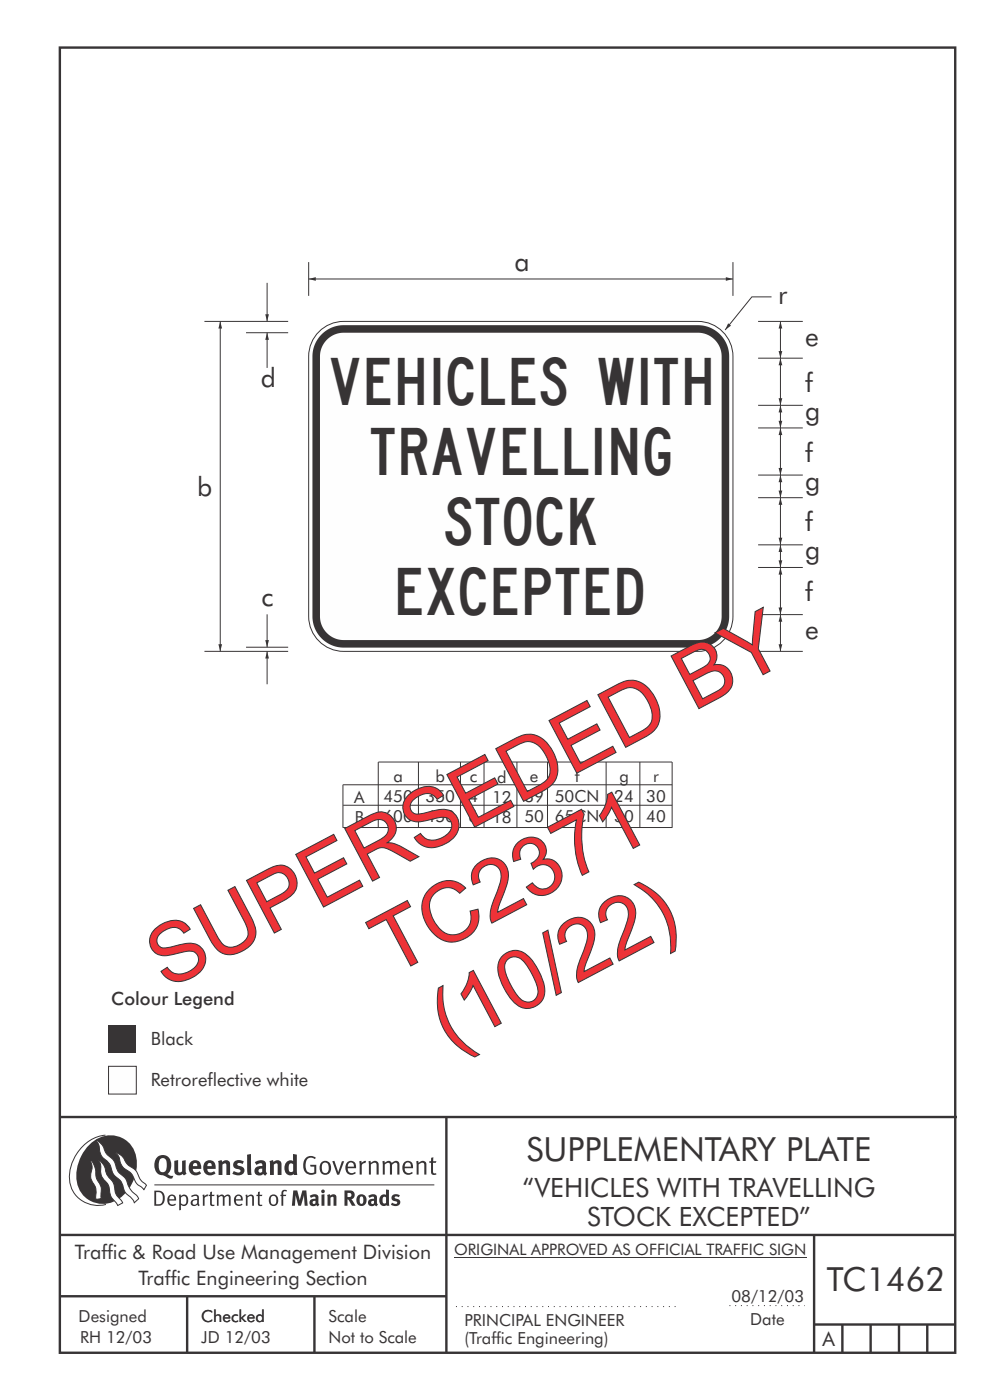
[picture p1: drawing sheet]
<svg xmlns="http://www.w3.org/2000/svg" width="210mm" height="297mm" viewBox="0 0 210 297" stroke-linecap="round" stroke-linejoin="round" font-family="sans-serif">
<g fill="#373435">
<path d="M64.9 245.6a1.61 1.61 0 0 1 2.1 0l-.2 .3a1.17 1.17 0 0 0-1.4-.2 1.17 1.17 0 0 0-.6 1.3 1.42 1.42 0 0 0 1.2 1.8l.7-.1v-1.2h-.8l-.1-.4h1.3v1.8a1.82 1.82 0 0 1-2.2 0 1.82 1.82 0 0 1-.6-2.1l.2-.7z" fill-rule="evenodd"/>
<path d="M68.2 246.5a1.77 1.77 0 0 0 .4 2.7 1.39 1.39 0 0 0 1.4-.5 1.39 1.39 0 0 0 .2-1.5 1.19 1.19 0 0 0-2-.7zM68.5 246.8a.83 .83 0 0 1 1 .1 .83 .83 0 0 1 .2 .9 .75 .75 0 0 1-.6 1.1 .75 .75 0 0 1-.8-.9v-.9z" fill-rule="evenodd"/>
<path d="M70.5 246.3h.4l.8 2.4 .8-2.4h.5l-1.1 2.9h-.4z" fill-rule="evenodd"/>
<path d="M73.6 246.7a1.74 1.74 0 0 0 .5 2.5l.9-.1 .5-.2-.2-.3a.89 .89 0 0 1-1.1 .2 .89 .89 0 0 1-.4-1h1.7a1.15 1.15 0 0 0-.4-1.4 1.15 1.15 0 0 0-1.5 .3zM74 246.8a.67 .67 0 0 1 .8-.1 .67 .67 0 0 1 .3 .8h-1.3z" fill-rule="evenodd"/>
<path d="M76.2 246.4l.4-.1 .1 .4 .5-.4h.5l-.2 .5a.61 .61 0 0 0-.8 .6v1.8h-.4z" fill-rule="evenodd"/>
<path d="M78.1 246.4l.5-.1 .1 .4a.89 .89 0 0 1 .9-.4 .89 .89 0 0 1 .7 .7v2.2h-.4v-2.2l-.1-.2-.3-.1-.8 .3v2.2h-.4z" fill-rule="evenodd"/>
<path d="M81.1 246.4l.4-.1 .1 .4a.83 .83 0 0 1 .8-.4 .83 .83 0 0 1 .7 .4 .86 .86 0 0 1 .9-.4 .86 .86 0 0 1 .7 .7v2.2h-.4l-.1-2.4a.5 .5 0 0 0-.8 .1l-.2 .2v2.1h-.5v-2.3l-.4-.2-.7 .3v2.2h-.4z" fill-rule="evenodd"/>
<path d="M85.7 246.7a1.74 1.74 0 0 0 .5 2.5l.9-.1 .5-.2-.2-.3a.89 .89 0 0 1-1.1 .2 .89 .89 0 0 1-.4-1h1.7a1.15 1.15 0 0 0-.5-1.4 1.15 1.15 0 0 0-1.4 .3zM86 246.8a.67 .67 0 0 1 .9-.1 .67 .67 0 0 1 .3 .8h-1.3z" fill-rule="evenodd"/>
<path d="M88.3 246.4l.4-.1 .1 .4a.89 .89 0 0 1 .9-.4 .89 .89 0 0 1 .7 .7v2.2h-.4v-2.2l-.1-.2-.3-.1-.8 .3v2.2h-.4z" fill-rule="evenodd"/>
<path d="M91.5 245.6l.4-.1v.8h.7l-.2 .4h-.5v2.1l.1 .1h.5l.1 .3a.71 .71 0 0 1-1.2-.6v-1.9h-.3v-.4h.3z" fill-rule="evenodd"/>
<path d="M37 246.3l.8-.2v2a.46 .46 0 0 0 .2 .6 .46 .46 0 0 0 .6-.2v-2.2l.8-.2v2.4l.2 .5-.6 .3-.2-.3a1.03 1.03 0 0 1-1.2 .3 1.03 1.03 0 0 1-.6-1.1z" fill-rule="evenodd"/>
<path d="M40.4 246.5a1.64 1.64 0 0 0 0 2.3 1.64 1.64 0 0 0 2.3 .1l-.4-.4a.78 .78 0 0 1-.9 .2 .78 .78 0 0 1-.5-.7h1.8a1.37 1.37 0 0 0-.6-1.7 1.37 1.37 0 0 0-1.7 .2zM41 246.9a.48 .48 0 0 1 .7-.1 .48 .48 0 0 1 .2 .6h-1z" fill-rule="evenodd"/>
<path d="M43.5 246.5a1.65 1.65 0 0 0-.2 2 1.65 1.65 0 0 0 1.9 .7l.5-.3-.3-.4a.78 .78 0 0 1-.9 .3 .78 .78 0 0 1-.5-.8h1.8a1.37 1.37 0 0 0-.6-1.7 1.37 1.37 0 0 0-1.7 .2zM44.1 246.9a.48 .48 0 0 1 .6-.1 .48 .48 0 0 1 .2 .6h-.9z" fill-rule="evenodd"/>
<path d="M46.3 246.3l.7-.2 .1 .4a.95 .95 0 0 1 1-.3 .95 .95 0 0 1 .7 .8v2.3h-.8v-2.3l-.3-.2-.5 .3v2.2h-.8z" fill-rule="evenodd"/>
<path d="M49.7 246.5a1.73 1.73 0 0 1 2-.1l-.2 .5-.6-.2a.42 .42 0 0 0-.6 .3l.2 .2a1.23 1.23 0 0 1 1.4 1.1 1.47 1.47 0 0 1-2.3 .9l-.3-.2 .3-.6 .7 .3a.47 .47 0 0 0 .7-.3 .87 .87 0 0 0-1-.5l-.4-.2-.1-.4z" fill-rule="evenodd"/>
<path d="M54.1 246.5l.3 .6 .3-.2a.62 .62 0 0 1 .9 .1v.4a1.21 1.21 0 0 0-1.3 .3 1.21 1.21 0 0 0-.2 1.3 1.19 1.19 0 0 0 1.7 0l.5 .4 .4-.5-.3-.3v-1.4a.96 .96 0 0 0-1.3-1.1zM55 248l.6-.1v.7a.43 .43 0 0 1-.6 .1 .43 .43 0 0 1 0-.7z" fill-rule="evenodd"/>
<path d="M57.2 246.3l.7-.2 .1 .4a.95 .95 0 0 1 1-.3 .95 .95 0 0 1 .7 .8v2.3h-.8v-2.3l-.3-.2-.5 .3v2.2h-.8z" fill-rule="evenodd"/>
<path d="M62.2 244.8v1.5a1.29 1.29 0 0 0-1.4 .2 1.29 1.29 0 0 0-.5 1.3 1.24 1.24 0 0 0 .5 1.3 1.24 1.24 0 0 0 1.5 0l.1 .2h.7l-.1-4.4zM61.5 246.9l.4-.1 .3 .2v1.5l-.3 .1a.48 .48 0 0 1-.6-.4 1.52 1.52 0 0 1 .2-1.3z" fill-rule="evenodd"/>
<path d="M52.4 245l.8-.2 .2 4.5h-.8l-.1-.2z" fill-rule="evenodd"/>
</g>
<path d="M22.4 240.8a9 9 0 0 0-7.4 10.9 6.2 6.2 0 0 0 7.5 3.8M32.7 251.4h59.4" fill="none" stroke="#373435" stroke-width=".21"/>
<path d="M19.1 242.7a5.7 5.7 0 0 1 6.5-1.4 5.7 5.7 0 0 1 3.4 5.7 8.6 8.6 0 0 1-6.2 8.3 5.7 5.7 0 0 1-6.5-7 9.9 9.9 0 0 1 2.8-5.6z" fill-rule="evenodd" fill="#373435"/>
<path d="M24.4 244.5a3.1 3.1 0 0 1 2.3 2.2l.8 .7a3.2 3.2 0 0 1 2 2.4l.4 .6 1.2 1.1-.6 .9-.2-.3a3.5 3.5 0 0 1-1.9-2.1 3.8 3.8 0 0 0-2.1-2.2 3.5 3.5 0 0 1-1-2.2zM20.4 241.9a3.4 3.4 0 0 1 1.9 2.4l.7 .9a3.3 3.3 0 0 1 1.7 2.6 4.4 4.4 0 0 0 1.7 2l.3 .3a6.1 6.1 0 0 0 2.5 3.7l.2 .5-.9 .9a6.1 6.1 0 0 0-1.9-2.3l-.4-.7a3.6 3.6 0 0 0-1.9-2.8l-.6-1a3.6 3.6 0 0 0-1.9-2.8 3.7 3.7 0 0 1-.8-2.4zM21 246.1a3.4 3.4 0 0 1 1.5 2.7l.6 1a3.8 3.8 0 0 1 1.4 3.1l.3 .7 1.2 1.6-1 .5-.5-.7a3.2 3.2 0 0 1-1.3-2.8 4.3 4.3 0 0 0-1.4-2.2 4.7 4.7 0 0 1-.5-3zM19.2 246.1a5.1 5.1 0 0 1 1.2 3.7l.3 .7a3.1 3.1 0 0 1 .7 2.9l.1 .9-1.1 .2-.1-.8a3.5 3.5 0 0 0-.9-3.3 3.6 3.6 0 0 1 .1-2.5z" fill-rule="evenodd" fill="#fefefe" stroke="#373435" stroke-width=".21"/>
<g fill="#373435">
<path d="M33.4 245.5a2.51 2.51 0 0 0 .4 3.7l.8 .1a2.78 2.78 0 0 0 2 .7l.2-.6h-.6l-.7-.3a2.56 2.56 0 0 0 0-3.8 1.83 1.83 0 0 0-2.1 .2zM34 245.8a.87 .87 0 0 1 1 .1 .87 .87 0 0 1 .4 .9v.4a1.17 1.17 0 0 1-.9 1.5l-.3-.1a2.38 2.38 0 0 1-.2-2.8z" fill-rule="evenodd"/>
<path d="M33.1 252.9v2.6a1.12 1.12 0 0 0 1.2-.3 1.12 1.12 0 0 0 .2-1.2l-.1-.5-.3-.5zM32.7 252.6h1.1a1.67 1.67 0 0 1 1.2 1.6 1.67 1.67 0 0 1-1.3 1.6h-1zM36.1 253.9l-.2 .5h1.1a.55 .55 0 0 0-.3-.6 .55 .55 0 0 0-.6 .1zM35.8 253.7a.95 .95 0 0 1 1.2-.1 .95 .95 0 0 1 .4 1.1h-1.5a.72 .72 0 0 0 .4 .8 .72 .72 0 0 0 .9-.2l.1 .3a1.15 1.15 0 0 1-1.5 0 1.15 1.15 0 0 1-.2-1.5zM38.4 254.1v1.1a.7 .7 0 0 0 .9 .2 .7 .7 0 0 0 .2-.9 .61 .61 0 0 0-.4-.7 .61 .61 0 0 0-.7 .3zM38 253.5l.3-.1 .1 .4a.95 .95 0 0 1 1.2-.2 .95 .95 0 0 1 .3 1.2 .92 .92 0 0 1-.5 .9 .92 .92 0 0 1-1-.1v1.1l-.4 .1zM40.9 254.8a.5 .5 0 0 0 .2 .8 .5 .5 0 0 0 .7-.4v-.6zM40.5 253.7a1 1 0 0 1 1.7 .3v1.4l.2 .2-.2 .3-.3-.4a.78 .78 0 0 1-1.4 0 .78 .78 0 0 1 .8-1.1h.5a.58 .58 0 0 0-.3-.7 .58 .58 0 0 0-.7 .2zM43 253.5l.3-.1 .1 .4 .3-.3 .5-.1-.2 .4a.52 .52 0 0 0-.6 .5v1.5h-.4zM44.6 252.9l.4-.1-.1 .7h.6l-.1 .2h-.5v1.5a.35 .35 0 0 0 .6 .3v.3a.57 .57 0 0 1-.6 .1 .57 .57 0 0 1-.3-.6v-1.6h-.3v-.2h.3zM45.9 253.5l.4-.1 .1 .4 .2-.2a.64 .64 0 0 1 1 .2 .7 .7 0 0 1 .8-.4 .7 .7 0 0 1 .5 .6v1.8h-.4v-1.7l-.2-.4-.7 .4v1.7h-.3v-1.7a.38 .38 0 0 0-.3-.4 .38 .38 0 0 0-.5 .2l-.1 .2v1.7h-.4zM50.2 253.9l-.2 .5h1.1a.55 .55 0 0 0-.2-.6 .55 .55 0 0 0-.7 .1zM49.9 253.7a.95 .95 0 0 1 1.2-.1 .95 .95 0 0 1 .4 1.1h-1.5a.72 .72 0 0 0 .4 .8 .72 .72 0 0 0 .9-.2l.1 .3a1.15 1.15 0 0 1-1.5 0 1.15 1.15 0 0 1-.2-1.5zM52.1 253.5l.3-.1 .1 .4a.72 .72 0 0 1 .8-.4 .72 .72 0 0 1 .6 .6v1.8h-.4v-1.6a.45 .45 0 0 0-.3-.5 .45 .45 0 0 0-.5 .2l-.2 .2v1.7h-.3zM54.7 252.9l.4-.1v.7h.6l-.1 .2h-.5v1.5a.35 .35 0 0 0 .5 .3v.3a.57 .57 0 0 1-.6 .1 .57 .57 0 0 1-.3-.6v-1.6h-.3v-.2h.3zM57.6 253.8l-.2 .8a.65 .65 0 0 0 .3 .8 .65 .65 0 0 0 .8-.2l.1-.1a.93 .93 0 0 0-.7-1.4zM57.3 253.7a1.12 1.12 0 0 1 1.4 0 1.12 1.12 0 0 1 .2 1.5 1.01 1.01 0 0 1-1.2 .6 1.01 1.01 0 0 1-.7-1.2zM59.9 252.6l.5-.2 .5 .1-.2 .3-.3-.1-.3 .2v.6h.6l-.1 .2h-.5v2.1h-.4v-2.1h-.2v-.2h.2zM62.2 252.5l-.3 3.3h.7l.1-2.3 .6 2.3h.5l.7-2.3 .1 2.3h.7l-.3-3.3h-.9l-.5 2.2-.5-2.2zM65.7 253.7l.3 .4a.51 .51 0 0 1 .5-.3 .51 .51 0 0 1 .4 .4v.1a.88 .88 0 0 0-1.1 .3 .88 .88 0 0 0 .2 1.2 .9 .9 0 0 0 1.1-.2l.3 .3 .4-.4-.3-.3v-1a.87 .87 0 0 0-.4-.9 .87 .87 0 0 0-1 .2zM66.4 254.8l.5-.1v.6l-.1 .1h-.3l-.2-.2zM68.2 253.4v2.4h.6v-2.5zM68.1 252.7a.4 .4 0 0 0 .8 0 .4 .4 0 0 0-.8 0zM69.4 253.5l.1 2.3h.6v-1.7a.33 .33 0 0 1 .4-.2 .33 .33 0 0 1 .2 .3v1.6h.7v-1.8a.75 .75 0 0 0-.6-.6 .75 .75 0 0 0-.8 .2v-.3zM73.1 252.5v3.3h.6v-1.4l.3 .3 .7 1.1h.7l-.9-1.4a.94 .94 0 0 0 .7-1 .94 .94 0 0 0-.9-.9zM73.7 253.1a.51 .51 0 0 1 .7 .1 .51 .51 0 0 1-.1 .7h-.6zM75.9 253.7a1.19 1.19 0 0 0-.1 1.7 1.19 1.19 0 0 0 1.7 0 1.19 1.19 0 0 0 0-1.6 1.19 1.19 0 0 0-1.6-.1zM76.5 253.9l.2-.1a.99 .99 0 0 1 0 1.6 1.06 1.06 0 0 1-.2-1.5zM78.1 253.7l.3 .4a.51 .51 0 0 1 .5-.3 .51 .51 0 0 1 .4 .4v.1a.88 .88 0 0 0-1.1 .3 .88 .88 0 0 0 .2 1.2 .9 .9 0 0 0 1.1-.2l.3 .3 .4-.4-.2-.3v-1a.87 .87 0 0 0-.5-.9 .87 .87 0 0 0-1 .2zM78.9 254.8l.4-.1v.6l-.1 .1h-.3l-.2-.2zM81.9 252.3v1.2a1.2 1.2 0 0 0-1.4 .6 1.2 1.2 0 0 0 .2 1.4l.5 .3 .8-.1v.1h.6l-.1-3.4zM81.4 253.9l.5 .1-.1 1.2a.46 .46 0 0 1-.5 0 .46 .46 0 0 1-.2-.6zM83.3 253.5a.79 .79 0 0 0-.2 1 .79 .79 0 0 0 1 .4 .33 .33 0 0 1 0 .5 .33 .33 0 0 1-.5-.1l-.5-.2-.2 .5a1.15 1.15 0 0 0 1.2 .3 1.15 1.15 0 0 0 .8-1 1.49 1.49 0 0 0-1.2-.8 .4 .4 0 0 1 .3-.3 .4 .4 0 0 1 .4 .1l.2 .1 .2-.4a1.47 1.47 0 0 0-1.5-.1z" fill-rule="evenodd"/>
</g>
<g fill="none" stroke="#373435" stroke-width=".51">
<path d="M12.7 10.1h189.9v276.9h-189.9zM12.7 237h190.3M94.7 236.9v50.1M12.7 262h190M12.7 275h82M39.7 275v12M66.7 275v12M172.7 262v25M172.7 281h30M178.7 281v6M184.7 281v6M190.7 281v6"/>
<path d="M196.7 281v6"/>
</g>
<path d="M96.3 266.7h74.7" fill="none" stroke="#373435" stroke-width=".21"/>
<path d="M96.7 277.2h47.3M154.7 277h16" fill="none" stroke="#373435" stroke-width=".21" stroke-dasharray=".2 1" stroke-linecap="butt"/>
<path d="M23 226.2h5.9v5.9h-5.9z" fill-rule="evenodd" fill="#fefefe" stroke="#373435" stroke-width=".21"/>
<path d="M23 217.4h5.9v5.9h-5.9z" fill-rule="evenodd" fill="#373435"/>
<g fill="none" stroke="#373435" stroke-width=".21">
<path d="M67.3 70.7a7.4 7.4 0 0 1 5.6-2.5h75.2a7.4 7.4 0 0 1 7.4 7.4v55.2a7.4 7.4 0 0 1-7.4 7.4h-75.2a7.4 7.4 0 0 1-7.4-7.4v-55.2a7.4 7.4 0 0 1 1.8-4.9zM72.8 175.6h69.8M72.8 170.8h69.8M80.2 161.7v13.9M80.3 161.7h62.3M88.8 161.7v13.9M97.7 161.7v13.9M102.7 161.7v13.9M109.7 161.7v13.9M116.1 161.7v13.9M128.6 161.7v13.9M135.7 161.7v13.9"/>
<path d="M142.6 161.7v13.9M142.6 166.5h-69.9v9.1"/>
</g>
<path d="M68.2 70.9a6.6 6.6 0 0 1 4.7-1.9h75.1a6.6 6.6 0 0 1 6.7 6.6v55.2a6.6 6.6 0 0 1-6.7 6.6h-75.1a6.6 6.6 0 0 1-6.6-6.6v-55.2a6.6 6.6 0 0 1 1.9-4.7z" fill-rule="evenodd" fill="#373435"/>
<path d="M69.4 72.1a5 5 0 0 1 3.5-1.5h75.1a5 5 0 0 1 5.1 5v55.1a5 5 0 0 1-5.1 5.1h-75.1a5 5 0 0 1-5-5.1v-55.1a5 5 0 0 1 1.5-3.5z" fill-rule="evenodd" fill="#fefefe"/>
<path d="M65.5 59.2h90" fill="none" stroke="#373435" stroke-width=".21"/>
<g fill="#373435">
<path d="M154 58.8l1.5 .4-1.5 .4z"/>
<path d="M65.5 59.2l1.5-.4v.8z"/>
</g>
<path d="M65.5 55.6v7.2M165.6 130.4v7.8" fill="none" stroke="#373435" stroke-width=".21"/>
<g fill="#373435">
<path d="M165.6 130.4l.3 1.5h-.7z"/>
<path d="M165.2 136.7h.7l-.3 1.5z"/>
</g>
<path d="M163.7 63h-4.2l-5.7 7M160.8 138.2h9.5M160.8 130.4h9.5" fill="none" stroke="#373435" stroke-width=".21"/>
<path d="M154.5 68.6l.6 .5-1.3 .9z" fill="#373435"/>
<path d="M155.5 55.6v7.2M165.6 120.4v10" fill="none" stroke="#373435" stroke-width=".21"/>
<g fill="#373435">
<path d="M165.6 120.4l.3 1.5h-.7z"/>
<path d="M165.2 128.9h.7l-.3 1.5z"/>
</g>
<path d="M165.6 115.6v4.8" fill="none" stroke="#373435" stroke-width=".21"/>
<g fill="#373435">
<path d="M165.6 115.6l.3 1.5h-.7z"/>
<path d="M165.2 118.9h.7l-.3 1.5z"/>
</g>
<path d="M160.8 76h9.5M160.8 68.2h9.5M165.6 76v10M160.8 115.6h9.5M160.8 120.4h9.5" fill="none" stroke="#373435" stroke-width=".21"/>
<g fill="#373435">
<path d="M165.6 76l.3 1.5h-.7z"/>
<path d="M165.2 84.5h.7l-.3 1.5z"/>
</g>
<path d="M165.6 68.2v7.8" fill="none" stroke="#373435" stroke-width=".21"/>
<g fill="#373435">
<path d="M165.6 68.2l.3 1.5h-.7z"/>
<path d="M165.2 74.5h.7l-.3 1.5z"/>
</g>
<path d="M165.6 105.6v10" fill="none" stroke="#373435" stroke-width=".21"/>
<g fill="#373435">
<path d="M165.6 105.6l.3 1.5h-.7z"/>
<path d="M165.2 114.1h.7l-.3 1.5z"/>
</g>
<path d="M165.6 100.8v4.8" fill="none" stroke="#373435" stroke-width=".21"/>
<g fill="#373435">
<path d="M165.6 100.8l.3 1.5h-.7z"/>
<path d="M165.2 104.1h.7l-.3 1.5z"/>
</g>
<path d="M165.6 90.8v10M160.8 105.6h9.5M160.8 100.8h9.5" fill="none" stroke="#373435" stroke-width=".21"/>
<g fill="#373435">
<path d="M165.6 90.8l.3 1.5h-.7z"/>
<path d="M165.2 99.3h.7l-.3 1.5z"/>
</g>
<path d="M165.6 86v4.8" fill="none" stroke="#373435" stroke-width=".21"/>
<g fill="#373435">
<path d="M165.6 86l.3 1.5h-.7z"/>
<path d="M165.2 89.3h.7l-.3 1.5z"/>
</g>
<path d="M46.7 68.2v70M160.8 90.8h9.5M160.8 86h9.5" fill="none" stroke="#373435" stroke-width=".21"/>
<g fill="#373435">
<path d="M46.7 68.2l.4 1.5h-.8z"/>
<path d="M46.3 136.7h.8l-.4 1.5z"/>
</g>
<path d="M56.7 130.3v7" fill="none" stroke="#373435" stroke-width=".21"/>
<path d="M56.3 135.8h.7l-.3 1.5z" fill="#373435"/>
<path d="M56.7 138.2v7" fill="none" stroke="#373435" stroke-width=".21"/>
<path d="M56.7 138.2l.3 1.5h-.7z" fill="#373435"/>
<path d="M56.7 60v8.2M43.4 138.2h17.7" fill="none" stroke="#373435" stroke-width=".21"/>
<path d="M56.3 66.7h.7l-.3 1.5z" fill="#373435"/>
<path d="M56.7 70.6v7.5M61.1 68.2h-17.7" fill="none" stroke="#373435" stroke-width=".21"/>
<path d="M56.7 70.6l.3 1.5h-.7z" fill="#373435"/>
<path d="M52.2 70.6h8.9M52.2 137.3h8.9" fill="none" stroke="#373435" stroke-width=".21"/>
<g font-size="17.6" fill="#ed3237">
<text x="83.1" y="207.1" transform="rotate(-28 83.1 207.1)">TC2371</text>
<text x="35.3" y="210" transform="rotate(-28 35.3 210)">SUPERSEDED BY</text>
<text x="95.3" y="222.9" transform="rotate(-28 95.3 222.9)">(10/22)</text>
</g>
<g font-size="10" fill="#373435">
<text x="70.2" y="86">VEHICLES WITH</text>
<text x="78.7" y="100.8">TRAVELLING</text>
<text x="94.5" y="115.6">STOCK</text>
<text x="84.5" y="130.4">EXCEPTED</text>
</g>
<g font-size="7.1" fill="#373435">
<text x="111.7" y="246.3">SUPPLEMENTARY PLATE</text>
<text x="175.4" y="274">TC1462</text>
</g>
<g font-size="5.6" fill="#373435">
<text x="109.1" y="57.6">a</text>
<text x="165.1" y="64.4">r</text>
<text x="170.8" y="73.3">e</text>
<text x="55.3" y="82.1">d</text>
<text x="170.8" y="83.1">f</text>
<text x="170.8" y="89.1">g</text>
<text x="170.8" y="97.9">f</text>
<text x="41.8" y="105.3">b</text>
<text x="170.8" y="103.9">g</text>
<text x="170.8" y="112.7">f</text>
<text x="170.8" y="118.7">g</text>
<text x="55.5" y="128.5">c</text>
<text x="170.8" y="127.5">f</text>
<text x="170.8" y="135.5">e</text>
<text x="110.8" y="253.9">“VEHICLES WITH TRAVELLING</text>
<text x="124.5" y="260">STOCK EXCEPTED”</text>
</g>
<g font-size="4.2" fill="#373435">
<text x="15.9" y="267">Traffic &amp; Road Use Management Division</text>
<text x="29.4" y="272.6">Traffic Engineering Section</text>
<text x="174.5" y="285.5">A</text>
</g>
<g font-size="3.9" fill="#373435">
<text x="23.6" y="213.3">Colour Legend</text>
<text x="32" y="221.6">Black</text>
<text x="32" y="230.4">Retroreflective white</text>
</g>
<g font-size="3.5" fill="#373435">
<text x="83.5" y="166">a</text>
<text x="92.4" y="166">b</text>
<text x="99.7" y="166">c</text>
<text x="105.4" y="166">d</text>
<text x="112.4" y="165.9">e</text>
<text x="121.9" y="165.9">f</text>
<text x="131.4" y="166">g</text>
<text x="138.6" y="166">r</text>
<text x="75.1" y="170.3">A</text>
<text x="81.3" y="170.2">450</text>
<text x="90.3" y="170.2">350</text>
<text x="99.4" y="170.2">4</text>
<text x="104.4" y="170.3">12</text>
<text x="111.2" y="170.2">39</text>
<text x="117.7" y="170.2">50CN</text>
<text x="130.3" y="170.2">24</text>
<text x="137.1" y="170.2">30</text>
<text x="75.3" y="174.5">B</text>
<text x="81.3" y="174.4">600</text>
<text x="90.3" y="174.4">450</text>
<text x="99.4" y="174.4">6</text>
<text x="104.4" y="174.5">18</text>
<text x="111.2" y="174.4">50</text>
<text x="117.7" y="174.4">65CN</text>
<text x="130.3" y="174.4">30</text>
<text x="137.1" y="174.4">40</text>
<text x="16.7" y="280.4">Designed</text>
<text x="42.7" y="280.4">Checked</text>
<text x="69.7" y="280.4">Scale</text>
<text x="98.5" y="281.3">PRINCIPAL ENGINEER</text>
<text x="155.1" y="276.2">08/12/03</text>
<text x="159.1" y="281">Date</text>
<text x="17" y="284.8">RH 12/03</text>
<text x="42.7" y="284.8">JD 12/03</text>
<text x="69.7" y="285">Not to Scale</text>
<text x="98.5" y="285.1">(Traffic Engineering)</text>
</g>
<text font-size="3.4" fill="#373435" x="96.3" y="266.3">ORIGINAL APPROVED AS OFFICIAL TRAFFIC SIGN</text>
</svg>
